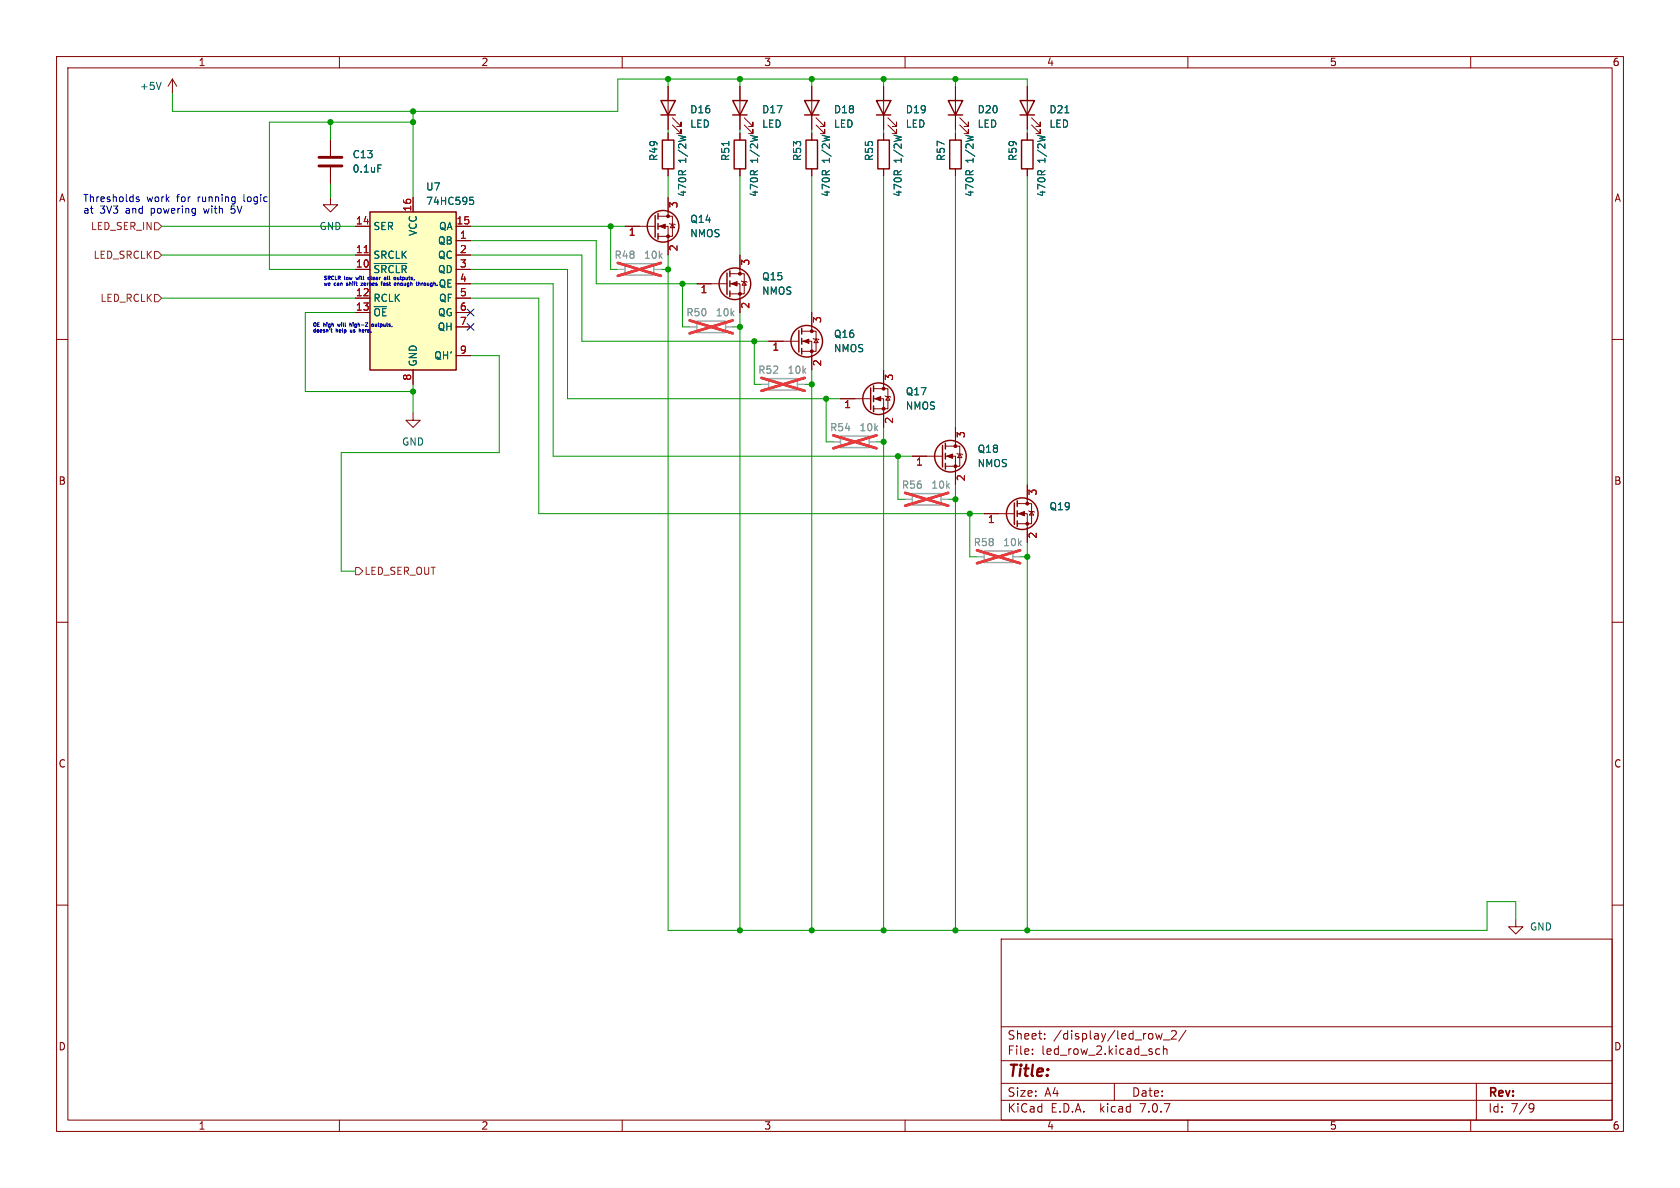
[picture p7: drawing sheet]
<svg xmlns="http://www.w3.org/2000/svg" width="297mm" height="210mm" viewBox="0 0 297 210" stroke-linecap="round" stroke-linejoin="round" font-family="sans-serif">
<g fill="none" stroke="#840000" stroke-width=".18">
<path d="M10 10h277v190h-277zM12 12h273v186h-273zM30.5 14l-.8 1.2M30.5 14v2.5M30.5 14l.7 1.2M60 10v2M110 10v2M118.1 15.2v7.7M130.8 15.2v7.7M143.5 15.2v7.7M156.2 15.2v7.7M160 10v2"/>
<path d="M168.9 15.2v7.7M181.6 15.2v7.7M210 10v2M260 10v2M58.4 34.9v1.3h1.3l-1.3 1.3-1.3-1.3h1.3M58.4 24.8v2.8M58.4 29.6v2.8M73 34.9v2.6M116.3 38.2h2.6v3.6h-2.6M118.1 23.5v1.3M118.1 29.8v1.3M118.1 34.9v3.3"/>
<path d="M118.4 39.5l.1 .1h.8l.1 .2M118.9 39.6l.4 .7h-.8zM118.9 22.1l1.5 1.5v-.7v.7h-.8M118.9 20.8l1.5 1.6v-.8v.8h-.8M130.8 23.5v1.3M130.8 29.8v1.3M131.6 22.1l1.5 1.5v-.7v.7h-.8M131.6 20.8l1.5 1.6v-.8v.8h-.8M143.5 23.5v1.3M143.5 29.8v1.3M144.3 22.1l1.5 1.5v-.7v.7h-.8M144.3 20.8l1.5 1.6v-.8v.8h-.8"/>
<path d="M156.2 23.5v1.3M156.2 29.8v1.3M157 22.1l1.5 1.5v-.7v.7h-.8M157 20.8l1.5 1.6v-.8v.8h-.8M168.9 23.5v1.3M168.9 29.8v1.3M169.7 22.1l1.5 1.5v-.7v.7h-.8M169.7 20.8l1.5 1.6v-.8v.8h-.8M181.6 23.5v1.3M181.6 29.8v1.3M182.4 22.1l1.5 1.5v-.7v.7h-.8M182.4 20.8l1.5 1.6v-.8v.8h-.8"/>
<path d="M10 60h2M62.9 40h2.5M62.9 47.6h2.5M62.9 45.1h2.5M62.9 52.7h2.5M62.9 55.2h2.5M80.6 40h2.6M80.6 50.2h2.6M80.6 42.5h2.6M80.6 47.6h2.6M80.6 45.1h2.6M80.6 52.7h2.6"/>
<path d="M80.6 55.2h2.6M80.6 57.8h2.6M110.5 40h5.3M116.3 40h1.8v5.1M123.2 50.2h5.3M129 50.2h1.8v5M129 48.4h2.6v3.5h-2.6M130.8 45.1v3.3M131.1 49.7l.1 .1h.8l.1 .1M131.6 49.8l.4 .6h-.8zM141.7 58.5h2.6v3.6h-2.6M143.5 55.2v3.3"/>
<path d="M143.8 59.8l.1 .1h.8l.1 .2M144.3 59.9l.4 .7h-.8zM285 60h2M73 73v1.3h1.3l-1.3 1.3-1.2-1.3h1.2M73 65.4v2.5M80.6 62.9h2.6M135.9 60.3h5.3M141.7 60.3h1.8v5.1M148.6 70.5h5.3M154.4 70.5h1.8v5.1M154.4 68.7h2.6v3.6h-2.6M156.2 65.4v3.3"/>
<path d="M156.5 70l.1 .1h.8l.1 .1M157 70.1l.4 .6h-.8zM167.1 78.9h2.6v3.5h-2.6M168.9 75.6v3.3M161.3 80.6h5.3M167.1 80.6h1.8v5.1M169.2 80.1l.1 .2h.8l.1 .1M169.7 80.3l.4 .6h-.8zM174 90.8h5.3M179.8 90.8h1.8v5.1M179.8 89h2.6v3.6h-2.6M181.6 85.7v3.3"/>
<path d="M181.9 90.3l.1 .1h.8l.1 .2M182.4 90.4l.4 .7h-.8zM10 110h2M285 110h2M10 160h2M285 160h2M177 166h108v32h-108zM268 162.6v1.2h1.2l-1.2 1.3-1.3-1.3h1.3M60 198v2M110 198v2M160 198v2M177 194.5h108"/>
<path d="M177 191.5h108M177 187.5h108M177 181.5h108M182.5 186.3v.1M182.5 185.5v.1M184.7 183.6v.1M184.7 182.8v.1M197 191.5v3M205 185.5l-.4-.1-.3 .3v.4l.2 .2h.5M205.5 182.7l-.3 1-.3-.7-.3 .7M205.7 185.5l.2-.1 .3 .1 .1 .9M205.7 184.9v1.5"/>
<path d="M205.7 183.8h1.1M207.1 182.3l.6-.1 .2 .1 .1 .3-1 1.1h1M209.7 182.1l-1.3 2M210 198v2M260 198v2M261 191.5v6.5M270.6 195.1l.5 .1a.99 .99 0 0 1-.4 1.4h-.2M271.2 195.7l-.3 .3h-.3"/>
</g>
<g fill="none" stroke="#006464" stroke-width=".18">
<path d="M28.5 14.5l-.4 1.3M188.3 19.9h.7M66.8 29.2h.6M83.1 34.9h.6M83.2 35.4h.3l.2 .2v.4l-.5 .1M120 23.9l1.2 .3M128.8 25v.7M132.7 23.9l1.2 .3M145.4 23.9l1.2 .3M158.1 23.9l1.2 .3M170.8 23.9l1.2 .3M183.5 23.9l1.2 .3"/>
<path d="M66.1 46.6h5.8"/>
</g>
<g fill="none" stroke="#840000" stroke-width=".25">
<path d="M116.8 17.8h2.6l-1.3 2.5zM129.5 17.8h2.6l-1.3 2.5zM142.2 17.8h2.6l-1.3 2.5zM154.9 17.8h2.6l-1.3 2.5zM167.6 17.8h2.6l-1.3 2.5zM180.3 17.8h2.6l-1.3 2.5zM65.4 37.5h15.2v27.9h-15.2zM115.8 38.1v3.8M116.3 37.7v1M116.3 39.5v1M116.8 20.3h2.6M117.1 24.8h2v5h-2z"/>
<path d="M129.5 20.3h2.6M129.8 24.8h2v5h-2zM142.2 20.3h2.6M142.5 24.8h2v5h-2zM154.9 20.3h2.6M155.2 24.8h2v5h-2zM167.6 20.3h2.6M167.9 24.8h2v5h-2zM180.3 20.3h2.6M180.6 24.8h2v5h-2zM116.3 41.3v1M128.5 48.3v3.8"/>
<path d="M129 47.9v1M129 49.7v1M129 51.4v1.1M141.2 58.4v3.8M141.7 58v1.1M141.7 59.8v1M141.7 61.6v1M153.9 68.6v3.8M154.4 68.2v1M154.4 70v1M154.4 71.8v1M166.6 78.7v3.9"/>
<path d="M167.1 78.4v1M167.1 80.1v1.1M167.1 81.9v1M179.3 88.9v3.8M179.8 88.5v1M179.8 90.3v1M179.8 92.1v1"/>
<circle cx="117.2" cy="40" r="2.79"/>
<circle cx="129.9" cy="50.2" r="2.79"/>
<circle cx="142.6" cy="60.3" r="2.79"/>
<circle cx="155.3" cy="70.5" r="2.79"/>
<circle cx="168" cy="80.6" r="2.79"/>
<circle cx="180.7" cy="90.8" r="2.79"/>
</g>
<g fill="#840000" stroke="#840000" stroke-width=".18">
<path d="M116.6 40l1-.4v.8z"/>
<path d="M129.3 50.2l1-.4v.7z"/>
<path d="M154.7 70.5l1-.4v.8z"/>
<path d="M167.4 80.6l1-.3v.7z"/>
<path d="M142 60.3l1-.4v.8z"/>
<path d="M180.1 90.8l1-.4v.8z"/>
<circle cx="118.1" cy="41.8" r=".25"/>
<circle cx="118.1" cy="38.2" r=".25"/>
<circle cx="130.8" cy="51.9" r=".25"/>
<circle cx="130.8" cy="48.4" r=".25"/>
<circle cx="156.2" cy="72.3" r=".25"/>
<circle cx="156.2" cy="68.7" r=".25"/>
<circle cx="168.9" cy="82.4" r=".25"/>
<circle cx="168.9" cy="78.9" r=".25"/>
<circle cx="143.5" cy="62.1" r=".25"/>
<circle cx="143.5" cy="58.5" r=".25"/>
<circle cx="181.6" cy="92.6" r=".25"/>
<circle cx="181.6" cy="89" r=".25"/>
</g>
<path d="M110.5 46.6h5.1v2h-5.1zM123.2 56.8h5.1v2h-5.1zM135.9 66.9h5.1v2.1h-5.1zM148.6 77.1h5.1v2h-5.1zM161.3 87.2h5.1v2.1h-5.1zM174 97.4h5.1v2h-5.1z" fill="none" stroke="#a1a1a1" stroke-width=".25"/>
<path d="M109.2 47.6h1.3M115.6 47.6h1.2M121.9 57.8h1.3M128.3 57.8h1.2M134.6 67.9h1.3M141 67.9h1.2M147.3 78.1h1.3M153.7 78.1h1.2M160 88.3h1.3M166.4 88.3h1.2M172.7 98.4h1.3M179.1 98.4h1.2" fill="none" stroke="#a1a1a1" stroke-width=".18"/>
<path d="M109.2 46.5l7.6 2.3M116.8 46.5l-7.6 2.3M121.9 56.6l7.6 2.3M129.5 56.6l-7.6 2.3M134.6 66.8l7.6 2.3M142.2 66.8l-7.6 2.3M147.3 77l7.6 2.2M154.9 77l-7.6 2.2M160 87.1l7.6 2.3M167.6 87.1l-7.6 2.3M172.7 97.3l7.6 2.3M180.3 97.3l-7.6 2.3" fill="none" stroke="#eb3a3d" stroke-width=".46"/>
<path d="M56.4 29.3h4.1M56.4 27.8h4.1" fill="none" stroke="#840000" stroke-width=".51"/>
<path d="M65.4 37.5h15.2v27.9h-15.2z" fill="#ffffc2" stroke="#ffffc2" stroke-width=".18"/>
<path d="M64.4 44.7h.7" fill="none" stroke="#a90000" stroke-width=".18"/>
<path d="M27.3 39.4h.6l.7 .6-.7 .6h-.6zM27.3 44.5h.6l.7 .6-.7 .6h-.6zM27.3 52.1h.6l.7 .6-.7 .6h-.6zM62.9 100.3h.6l.6 .7-.6 .6h-.6z" fill="none" stroke="#725600" stroke-width=".18"/>
<g fill="none" stroke="#0000c2" stroke-width=".18">
<path d="M24.6 34.9l-.3-.1-.2 .2v.2l.5 .1v.3h-.5M40.8 37.6l.2 .1M40.9 36.4l-.1 .6 .2-.1M58.5 58.3h.2M58.6 58.1v.5l.1 .1M59.7 57.3l.1 .4 .1-.3M61.2 50.4l.2 .1M61.4 50l-.2 .1 .2 .2M61.8 57.1v.6M61.8 57.3h.3v.4M61.9 58.3v.3l.2 .1M62.9 49l.1 .4 .1-.3"/>
<path d="M63.5 58.3h.3v.4M63.8 50h.3l-.3 .5h.3M65.1 49.1v.3h.3M65.1 49v.1M65.1 49h.3M65.8 57.3l.2 .1-.1 .3-.2-.1zM65.8 57.3h-.1M66.3 57.3l.1 .4h.2M67.3 50h.3M67.8 50.1h.2l.1 .4M68.1 50.2l-.3 .1 .1 .2 .2-.1M70.3 50.1h.2l.1 .4"/>
<path d="M70.3 50v.5M70.9 50.1v.3M74.6 50v.5M74.8 50l-.2 .2M75.2 50l-.3 .2 .1 .2 .2 .1"/>
</g>
<g fill="none" stroke="#009600" stroke-width=".18">
<path d="M73 19.7v15.2M118.1 14v1.2M130.8 14v1.2M143.5 14v1.2M156.2 14v1.2M168.9 14v1.2M181.6 15.2v-1.2h-72.4v5.7h-78.7v-3.2M58.4 21.6v3.2M58.4 32.4v2.5M73 21.6h-25.4v26h15.3M118.1 22.9v.6M118.1 31.1v3.8"/>
<path d="M130.8 22.9v.6M130.8 31.1v14M143.5 22.9v.6M143.5 31.1v24.1M156.2 22.9v.6M156.2 31.1v34.3M168.9 22.9v.6M168.9 31.1v44.5M181.6 22.9v.6M181.6 31.1v54.6M28.6 40h34.3M28.6 52.7h34.3"/>
<path d="M28.6 45.1h34.3M62.9 55.2h-8.9v14h19M83.2 47.6h17.1v22.9h48.3M83.2 42.5h22.2v7.7h17.8M83.2 40h27.3M83.2 52.7h12v38.1h78.8M83.2 50.2h14.6v30.4h63.5M83.2 45.1h19.7v15.2h33M107.9 40v7.6h1.3M116.8 47.6h1.3M118.1 45.1v119.4h144.8v-5.1h5.1v3.2M120.6 50.2v7.6h1.3"/>
<path d="M129.5 57.8h1.3M130.8 55.2v109.3M73 67.9v5.1M83.2 62.9h5.1v17.1h-28v21h2.6M133.3 60.3v7.6h1.3M142.2 67.9h1.3M143.5 65.4v99.1M146 70.5v7.6h1.3M154.9 78.1h1.3M156.2 75.6v88.9M158.7 80.6v7.7h1.3M167.6 88.3h1.3"/>
<path d="M168.9 85.7v78.8M171.4 90.8v7.6h1.3M180.3 98.4h1.3M181.6 95.9v68.6"/>
</g>
<path d="M82.6 54.6l1.2 1.3M82.6 57.2l1.2 1.2M83.8 54.6l-1.2 1.3M83.8 57.2l-1.2 1.2" fill="none" stroke="#000084" stroke-width=".18"/>
<g fill="#009600" stroke="#009600" stroke-width=".18">
<circle cx="130.8" cy="57.8" r=".46"/>
<circle cx="156.2" cy="78.1" r=".46"/>
<circle cx="133.3" cy="60.3" r=".46"/>
<circle cx="120.6" cy="50.2" r=".46"/>
<circle cx="118.1" cy="47.6" r=".46"/>
<circle cx="118.1" cy="14" r=".46"/>
<circle cx="107.9" cy="40" r=".46"/>
<circle cx="73" cy="19.7" r=".46"/>
<circle cx="168.9" cy="88.3" r=".46"/>
<circle cx="158.7" cy="80.6" r=".46"/>
<circle cx="130.8" cy="164.5" r=".46"/>
<circle cx="146" cy="70.5" r=".46"/>
<circle cx="143.5" cy="67.9" r=".46"/>
<circle cx="181.6" cy="98.4" r=".46"/>
<circle cx="181.6" cy="164.5" r=".46"/>
<circle cx="168.9" cy="164.5" r=".46"/>
<circle cx="143.5" cy="164.5" r=".46"/>
<circle cx="156.2" cy="164.5" r=".46"/>
<circle cx="171.4" cy="90.8" r=".46"/>
<circle cx="143.5" cy="14" r=".46"/>
<circle cx="156.2" cy="14" r=".46"/>
<circle cx="168.9" cy="14" r=".46"/>
<circle cx="130.8" cy="14" r=".46"/>
<circle cx="73" cy="69.2" r=".46"/>
<circle cx="73" cy="21.6" r=".46"/>
<circle cx="58.4" cy="21.6" r=".46"/>
</g>
<text font-size="2.8" fill="#840000" x="178" y="190.9">Title:</text>
<g font-size="2.1" fill="#840000">
<text x="178" y="184">Sheet:</text>
<text x="186.2" y="184">/display/led_row_2/</text>
<text x="178" y="186.7">File:</text>
<text x="184.1" y="186.7">led_row_2.kicad_sch</text>
<text x="178" y="196.9">KiCad</text>
<text x="178" y="194.1">Size:</text>
<text x="184.7" y="194.1">A4</text>
<text x="185.7" y="196.9">E.D.A.</text>
<text x="194.6" y="196.9">kicad</text>
<text x="200" y="194.1">Date:</text>
<text x="201.8" y="196.9">7.0.7</text>
<text x="263" y="194.3">Rev:</text>
<text x="263" y="196.9">Id:</text>
<text x="267.1" y="196.9">7/9</text>
</g>
<g font-size="1.8" fill="#840000">
<text x="35" y="11.9">1</text>
<text x="85" y="11.9">2</text>
<text x="135" y="11.9">3</text>
<text x="185" y="11.9">4</text>
<text x="235" y="11.9">5</text>
<text x="285" y="11.9">6</text>
<text x="10.3" y="35.9">A</text>
<text x="285.3" y="35.9">A</text>
<text x="10.3" y="85.9">B</text>
<text x="285.3" y="85.9">B</text>
<text x="10.3" y="135.9">C</text>
<text x="285.3" y="135.9">C</text>
<text x="10.3" y="185.9">D</text>
<text x="285.3" y="185.9">D</text>
<text x="35" y="199.9">1</text>
<text x="85" y="199.9">2</text>
<text x="135" y="199.9">3</text>
<text x="185" y="199.9">4</text>
<text x="235" y="199.9">5</text>
<text x="285" y="199.9">6</text>
</g>
<g font-size="1.8" fill="#006464">
<text x="24.6" y="16.1">+5V</text>
<text x="121.9" y="22.8">LED</text>
<text x="121.9" y="20.2">D16</text>
<text x="134.6" y="22.8">LED</text>
<text x="134.6" y="20.2">D17</text>
<text x="147.3" y="22.8">LED</text>
<text x="147.3" y="20.2">D18</text>
<text x="160" y="22.8">LED</text>
<text x="160" y="20.2">D19</text>
<text x="172.7" y="22.8">LED</text>
<text x="172.7" y="20.2">D20</text>
<text x="185.4" y="22.8">LED</text>
<text x="185.4" y="20.2">D21</text>
<text x="62.2" y="28.2">C13</text>
<text x="116.4" y="28.6" transform="rotate(-90 116.4 28.6)">R49</text>
<text x="121.5" y="28.8" transform="rotate(-90 121.5 28.8)">1/2W</text>
<text x="129.1" y="28.6" transform="rotate(-90 129.1 28.6)">R51</text>
<text x="134.2" y="28.8" transform="rotate(-90 134.2 28.8)">1/2W</text>
<text x="141.8" y="28.6" transform="rotate(-90 141.8 28.6)">R53</text>
<text x="146.9" y="28.8" transform="rotate(-90 146.9 28.8)">1/2W</text>
<text x="154.5" y="28.6" transform="rotate(-90 154.5 28.6)">R55</text>
<text x="159.6" y="28.8" transform="rotate(-90 159.6 28.8)">1/2W</text>
<text x="167.2" y="28.6" transform="rotate(-90 167.2 28.6)">R57</text>
<text x="172.3" y="28.8" transform="rotate(-90 172.3 28.8)">1/2W</text>
<text x="179.9" y="28.6" transform="rotate(-90 179.9 28.6)">R59</text>
<text x="185" y="28.8" transform="rotate(-90 185 28.8)">1/2W</text>
<text x="62.2" y="30.7">0.1uF</text>
<text x="75.2" y="33.9">U7</text>
<text x="121.5" y="34.9" transform="rotate(-90 121.5 34.9)">470R</text>
<text x="134.2" y="34.9" transform="rotate(-90 134.2 34.9)">470R</text>
<text x="146.9" y="34.9" transform="rotate(-90 146.9 34.9)">470R</text>
<text x="159.6" y="34.9" transform="rotate(-90 159.6 34.9)">470R</text>
<text x="172.3" y="34.9" transform="rotate(-90 172.3 34.9)">470R</text>
<text x="185" y="34.9" transform="rotate(-90 185 34.9)">470R</text>
<text x="56.4" y="40.9">GND</text>
<text x="65.9" y="40.9">SER</text>
<text x="73.9" y="41.8" transform="rotate(-90 73.9 41.8)">VCC</text>
<text x="75.2" y="36.4">74HC595</text>
<text x="77.5" y="40.9">QA</text>
<text x="121.9" y="39.6">Q14</text>
<text x="65.9" y="45.9">SRCLK</text>
<text x="77.3" y="43.4">QB</text>
<text x="77.3" y="45.9">QC</text>
<text x="121.9" y="42.1">NMOS</text>
<text x="65.9" y="48.5">~{SRCLR}</text>
<text x="65.9" y="53.6">RCLK</text>
<text x="77.3" y="48.5">QD</text>
<text x="77.5" y="51">QE</text>
<text x="77.5" y="53.6">QF</text>
<text x="134.6" y="49.8">Q15</text>
<text x="134.6" y="52.3">NMOS</text>
<text x="65.9" y="56.1">~{OE}</text>
<text x="77.3" y="58.6">QH</text>
<text x="77.3" y="56.1">QG</text>
<text x="147.3" y="59.9">Q16</text>
<text x="73.9" y="64.9" transform="rotate(-90 73.9 64.9)">GND</text>
<text x="76.7" y="63.7">QH'</text>
<text x="147.3" y="62.5">NMOS</text>
<text x="160" y="70.1">Q17</text>
<text x="160" y="72.6">NMOS</text>
<text x="71" y="79">GND</text>
<text x="172.7" y="80.2">Q18</text>
<text x="172.7" y="82.8">NMOS</text>
<text x="185.4" y="90.4">Q19</text>
<text x="270.4" y="164.7">GND</text>
</g>
<g font-size="1.8" fill="#0000c2">
<text x="14.6" y="35.8">Thresholds</text>
<text x="25.9" y="35.8">work</text>
<text x="31.4" y="35.8">for</text>
<text x="35.2" y="35.8">running</text>
<text x="43.5" y="35.8">logic</text>
<text x="14.6" y="37.9">at</text>
<text x="17.7" y="37.9">3V3</text>
<text x="22.3" y="37.9">and</text>
<text x="26.9" y="37.9">powering</text>
<text x="36.5" y="37.9">with</text>
<text x="41.5" y="37.9">5V</text>
</g>
<g font-size="1.8" fill="#725600">
<text x="16" y="40.9">LED_SER_IN</text>
<text x="16.4" y="45.9">LED_SRCLK</text>
<text x="17.7" y="53.6">LED_RCLK</text>
<text x="64.3" y="101.8">LED_SER_OUT</text>
</g>
<g font-size="1.8" fill="#a90000">
<text x="62.8" y="39.8">14</text>
<text x="72.8" y="37.5" transform="rotate(-90 72.8 37.5)">16</text>
<text x="80.6" y="39.8">15</text>
<text x="111.1" y="42">1</text>
<text x="120.1" y="36.9" transform="rotate(-90 120.1 36.9)">3</text>
<text x="62.8" y="47.4">10</text>
<text x="62.8" y="44.8">11</text>
<text x="81.2" y="42.3">1</text>
<text x="81.2" y="44.8">2</text>
<text x="81.2" y="47.4">3</text>
<text x="120.1" y="44.5" transform="rotate(-90 120.1 44.5)">2</text>
<text x="132.8" y="47.1" transform="rotate(-90 132.8 47.1)">3</text>
<text x="62.8" y="52.5">12</text>
<text x="81.2" y="49.9">4</text>
<text x="81.2" y="52.5">5</text>
<text x="123.8" y="52.1">1</text>
<text x="62.8" y="55">13</text>
<text x="81.2" y="55">6</text>
<text x="81.2" y="57.5">7</text>
<text x="132.8" y="54.7" transform="rotate(-90 132.8 54.7)">2</text>
<text x="145.5" y="57.2" transform="rotate(-90 145.5 57.2)">3</text>
<text x="81.2" y="62.6">9</text>
<text x="136.5" y="62.3">1</text>
<text x="145.5" y="64.8" transform="rotate(-90 145.5 64.8)">2</text>
<text x="72.8" y="67.4" transform="rotate(-90 72.8 67.4)">8</text>
<text x="158.2" y="67.4" transform="rotate(-90 158.2 67.4)">3</text>
<text x="149.2" y="72.5">1</text>
<text x="158.2" y="75" transform="rotate(-90 158.2 75)">2</text>
<text x="170.9" y="77.5" transform="rotate(-90 170.9 77.5)">3</text>
<text x="161.9" y="82.6">1</text>
<text x="170.9" y="85.2" transform="rotate(-90 170.9 85.2)">2</text>
<text x="183.6" y="87.7" transform="rotate(-90 183.6 87.7)">3</text>
<text x="174.6" y="92.8">1</text>
<text x="183.6" y="95.3" transform="rotate(-90 183.6 95.3)">2</text>
</g>
<g font-size="1.8" fill="#989898">
<text x="108.5" y="45.9">R48</text>
<text x="113.7" y="45.9">10k</text>
<text x="121.2" y="56.1">R50</text>
<text x="126.4" y="56.1">10k</text>
<text x="133.9" y="66.3">R52</text>
<text x="139.1" y="66.3">10k</text>
<text x="146.6" y="76.4">R54</text>
<text x="151.8" y="76.4">10k</text>
<text x="159.3" y="86.6">R56</text>
<text x="164.5" y="86.6">10k</text>
<text x="172" y="96.7">R58</text>
<text x="177.2" y="96.7">10k</text>
</g>
<g font-size=".9" fill="#0000c2">
<text x="57.1" y="49.5">SRCLR</text>
<text x="57.1" y="50.6">we</text>
<text x="59.2" y="50.6">can</text>
<text x="61" y="49.5">low</text>
<text x="61.7" y="50.6">shift</text>
<text x="63.4" y="49.5">will</text>
<text x="64.6" y="50.6">zeroes</text>
<text x="65.8" y="49.5">clear</text>
<text x="68.5" y="50.6">fast</text>
<text x="69" y="49.5">all</text>
<text x="71.1" y="49.5">outputs,</text>
<text x="71.1" y="50.6">enough</text>
<text x="55.2" y="57.8">OE</text>
<text x="55.2" y="58.8">doesn't</text>
<text x="57.3" y="57.8">high</text>
<text x="59.5" y="58.8">help</text>
<text x="60.1" y="57.8">will</text>
<text x="62.3" y="58.8">us</text>
<text x="62.6" y="57.8">high-Z</text>
<text x="64.2" y="58.8">here.</text>
<text x="66.8" y="57.8">outputs,</text>
</g>
<text font-size=".9" fill="#006464" x="75.4" y="50.6">through.</text>
</svg>
